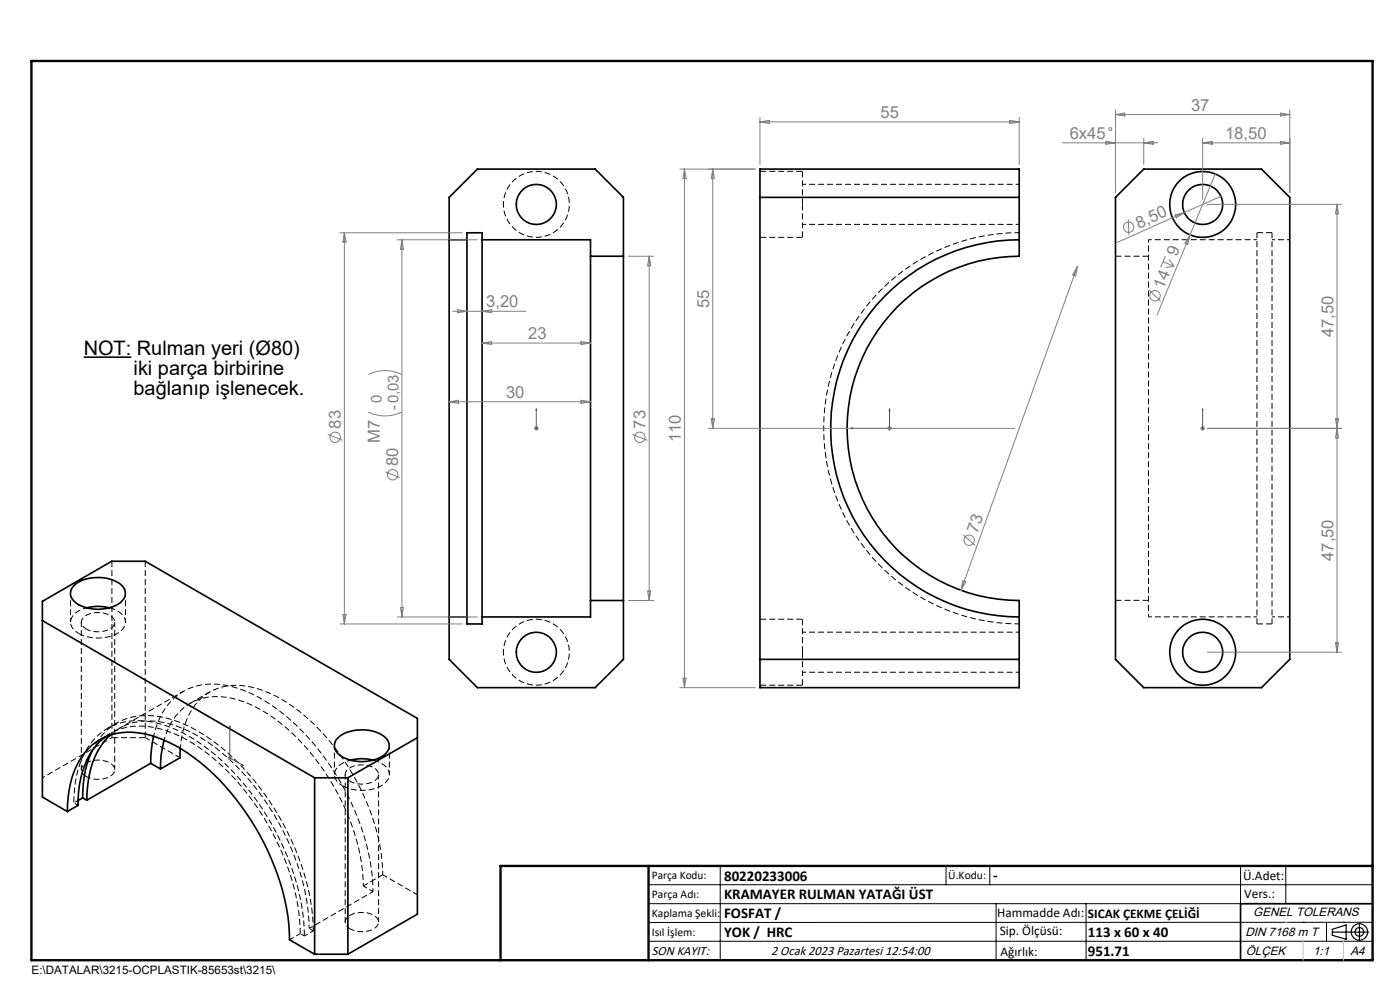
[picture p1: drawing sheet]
<svg xmlns="http://www.w3.org/2000/svg" width="297mm" height="210mm" viewBox="0 0 297 210" stroke-linecap="round" stroke-linejoin="round" font-family="sans-serif">
<path d="M17.3 132v31.3M216.2 132.3a41.5 41.5 0 0 1-41.5-41.5 41.5 41.5 0 0 1 41.5-41.5M30.8 156.5l7.4 4.2M44.5 146.8l-4.1 2.4M24.3 163.3v-31.3M73.2 164.3v31.3M77.1 187.9l4.1-2.3M80.3 195.6v-31.3M81.2 185.6l7.4 4.2" fill="none" stroke="#000" stroke-width=".21" stroke-dasharray="1.3 .6" stroke-dashoffset=".2" stroke-linecap="butt"/>
<g fill="none" stroke="#000" stroke-width=".21" stroke-dasharray="1.3 .6" stroke-linecap="butt">
<path d="M170.2 43.3v-7M170.2 50.3v-7M243.6 54.3h-7M269.8 49.3h-3.2M23.7 119v37.5M16.7 134.4a8.8 8.8 0 0 0 9-.6 2.3 2.3 0 0 0-.3-3.9l-1.1-.6-1.1-.4M170.2 138.3v-7M236.6 127.3h7M266.6 132.3h3.2M23.7 156.5h7.1M30.8 156.5v-37.5M170.2 145.3v-7"/>
<path d="M72.6 166.7a8.8 8.8 0 0 0 9.1-.6 2.3 2.3 0 0 0-.3-3.8l-1.1-.7-1.1-.4"/>
</g>
<path d="M170.2 36.3h-9M161.2 50.3h9M170.2 131.3h-9M161.2 145.3h9M15.7 170.3a19.9 19.9 0 0 1 4.5-13.7 13.1 13.1 0 0 1 13.2-3.2 34.8 34.8 0 0 1 16.1 10.3 56.2 56.2 0 0 1 14.9 31.6l.2 3.3" fill="none" stroke="#000" stroke-width=".21" stroke-dasharray="1.3 .6" stroke-dashoffset="-.1" stroke-linecap="butt"/>
<g fill="none" stroke="#000" stroke-width=".21" stroke-dasharray="1.3 .6" stroke-dashoffset=".5" stroke-linecap="butt">
<path d="M216.2 39.1h-46M170.2 47.6h46M18.4 128.9a4.5 4.5 0 0 0-3.4 2.5 2.58 2.58 0 0 0 1.7 3M216.2 134.1h-46M24.7 153.4l-1.9 1.1M170.2 142.6h46M16.6 170.8l-.9-.5M16.6 169.8l-.9 .5M74.3 161.2a4.5 4.5 0 0 0-3.3 2.5 2.58 2.58 0 0 0 1.6 3M64.6 198.6l1.9-1.1M64.6 198.6l-.9-.6M65.6 197a50.5 50.5 0 0 0-10.3-28.4 41.9 41.9 0 0 0-16.6-14.1 15.2 15.2 0 0 0-13.1-.2l-2.2 1.6"/>
<path d="M66.5 197.5l-.9-.5"/>
</g>
<g fill="none" stroke="#000" stroke-width=".35">
<path d="M161.2 35.9h55v18.5a36.5 36.5 0 0 0-36.5 36.5 36.5 36.5 0 0 0 36.5 36.5v18.5h-55zM95.3 50.9v80M95.3 50.9v-9l6-6h25l6 6v12.5M95.3 50.9h3.8M99.1 50.9v80M99.1 50.9v-1.5h3.2v1.5M102.3 50.9v80M102.3 50.9h23v3.5M125.3 54.4v73M125.3 54.4h7M132.3 54.4v73M161.2 41.9h55"/>
<path d="M216.2 50.9a40 40 0 0 0-40 40 40 40 0 0 0 40 40M236.6 41.9l6-6h25l6 6v98l-6 6h-25l-6-6zM9 131.6l57.7 33.4M15.5 124.4a7.9 7.9 0 0 1 7.4-1.7 4.2 4.2 0 0 1 3.7 2.8 3.2 3.2 0 0 1-2.6 3.2 8.5 8.5 0 0 1-8.3-1.2 2.13 2.13 0 0 1-.2-3.1zM18.3 128.9l2.3-.3 2.6 .3M95.3 130.9h3.8M99.1 130.9v1.5h3.2v-1.5M125.3 127.4v3.5h-23M125.3 127.4h7M132.3 127.4v12.5l-6 6h-25l-6-6v-9M161.2 139.9h55M19.4 159.4a22.5 22.5 0 0 0-1.9 9.9"/>
<path d="M22.4 156.3a15 15 0 0 0-5.5 10.1l-.4 4.4-2.2 1.3M23.4 155.9a16.3 16.3 0 0 0-4.8 10.8l-.2 3M32.6 156.2l-.5 2.7-.1 3M34.8 157l-.1 .5a21.1 21.1 0 0 0-.7 5.6M38.2 158.7v2.1l-4.2 2.3M71.5 156.7a8.3 8.3 0 0 1 8.8-1.2l.6 .3a2.47 2.47 0 0 1 1.7 2.2 2.47 2.47 0 0 1-1.5 2.4 8.6 8.6 0 0 1-9.4-.6 2.16 2.16 0 0 1-.2-3.1zM88.5 156.5l-14.7 8.5M14.3 172.1a19.6 19.6 0 0 1 3.7-12.5 12.3 12.3 0 0 1 12.6-4 32.7 32.7 0 0 1 15.8 9.7 54.2 54.2 0 0 1 14.9 30.9l.1 3.1 5.3 3.1M14.3 172.1l-5.3-3v-41.5l14.7-8.5h7.1l57.7 33.3v41.5l-14.7 8.5M17.5 169.3l-1 .5M17.5 169.3l.9 .4M32 161.9l-13.6 7.8"/>
<path d="M32 161.9l2 1.2M66.7 165h7.1M66.7 165v37.4M73.8 165v37.4M74.3 161.2l2.3-.3 2.6 .3M291.2 191.7h-28v12M66.7 202.4h7.1"/>
<circle cx="113.8" cy="43.4" r="4.2"/>
<circle cx="255.1" cy="43.4" r="7"/>
<circle cx="255.1" cy="43.4" r="4.3"/>
<circle cx="113.8" cy="138.4" r="4.2"/>
<circle cx="255.1" cy="138.4" r="7"/>
<circle cx="255.1" cy="138.4" r="4.3"/>
</g>
<path d="M106.8 43.3a7 7 0 0 1 10.2-6.2 7 7 0 0 1 .8 12 7 7 0 0 1-10.9-4.8l-.1-1M243.6 50.8v80M266.6 50.8h-23M269.8 50.8h3.8M106.8 138.3a7 7 0 0 1 10.2-6.2 7 7 0 0 1 .8 12 7 7 0 0 1-10.9-4.8l-.1-1M243.6 130.8h23M269.8 130.8h3.8M34.8 157a11.5 11.5 0 0 1 9.6-9.2 19.3 19.3 0 0 1 12.5 3.7 48.3 48.3 0 0 1 20.1 34.9l.1 1.5M79.1 189.1a50.5 50.5 0 0 0-10.2-28.4 41.9 41.9 0 0 0-16.7-14.1 15.2 15.2 0 0 0-13.1-.1 13.9 13.9 0 0 0-6.5 9.6" fill="none" stroke="#000" stroke-width=".21" stroke-dasharray="1.3 .6" stroke-dashoffset=".6" stroke-linecap="butt"/>
<path d="M266.6 132.3v-83M269.8 132.3v-83M19.4 159.4a12.5 12.5 0 0 1 14.5-7.4 32.2 32.2 0 0 1 16.2 9.4 56.1 56.1 0 0 1 16.2 32.8l.2 3.3M22.4 156.3a13.1 13.1 0 0 1 11.7-1.6 34.9 34.9 0 0 1 15.8 10.6 53.9 53.9 0 0 1 13.6 29.5l.2 3.2" fill="none" stroke="#000" stroke-width=".21" stroke-dasharray="1.3 .6" stroke-dashoffset=".1" stroke-linecap="butt"/>
<path d="M18.3 133.4a5.2 5.2 0 0 0 5.7-.6 1.63 1.63 0 0 0-1.2-2.5 5.1 5.1 0 0 0-5.2 .8 1.46 1.46 0 0 0 .7 2.3M23.5 155.6l-2.3 1.3M18.3 164.7a5.2 5.2 0 0 0 5.7-.6 1.63 1.63 0 0 0-1.2-2.5 5.1 5.1 0 0 0-5.2 .8 1.46 1.46 0 0 0 .7 2.3M74.3 165.7a5.2 5.2 0 0 0 5.7-.5 1.63 1.63 0 0 0-1.2-2.6 5.1 5.1 0 0 0-5.2 .8 1.46 1.46 0 0 0 .7 2.3M63.7 198l-2.2 1.3M74.3 197a5.2 5.2 0 0 0 5.7-.5 1.63 1.63 0 0 0-1.2-2.6 5.1 5.1 0 0 0-5.2 .8 1.46 1.46 0 0 0 .7 2.3" fill="none" stroke="#000" stroke-width=".21" stroke-dasharray="1.3 .6" stroke-dashoffset=".3" stroke-linecap="butt"/>
<path d="M15 125.9v6.1M26.6 132v-6.1M38.9 146.7l-13.6 7.8M70.9 158.2v6.1M82.6 164.3v-6.1M65.6 197l13.5-7.9M77.1 187.9l2 1.2M81.2 185.6a46.6 46.6 0 0 0-10.4-27.3 35.9 35.9 0 0 0-15-11.8 12.9 12.9 0 0 0-12.2 .9 14.4 14.4 0 0 0-5.3 10.4v.9" fill="none" stroke="#000" stroke-width=".21" stroke-dasharray="1.3 .6" stroke-dashoffset=".4" stroke-linecap="butt"/>
<path d="M9 165l14.7-8.5" fill="none" stroke="#000" stroke-width=".21" stroke-dasharray="1.3 .6" stroke-dashoffset=".7" stroke-linecap="butt"/>
<g fill="none" stroke="#808080" stroke-width=".21">
<path d="M144.2 35.9h16M145.2 35.9l.4 2h-.7zM145.2 35.9v110M151.2 35.9v55M151.2 35.9l.4 2h-.7zM161.2 24.9v10M161.2 25.9h55M161.2 25.9l2-.4v.7zM214.2 25.5l2 .4-2 .3zM216.2 24.9v10M225.4 30.3h20.2M234.6 30l2 .3-2 .3z"/>
<path d="M236.6 23.3v17.6M236.6 24.3h37M236.6 24.3l2-.3v.6zM242.6 29.3v5.6M242.6 30.3l2-.3v.6zM255.1 29.3v13.1M255.1 30.3h18.5M255.1 30.3l2-.3v.6zM257.8 36.9l-5.4 12.9M271.6 24l2 .3-2 .3zM271.6 30l2 .3-2 .3zM273.6 23.3v17.6"/>
<path d="M72.1 49.4h26M73.1 49.4v83M73.1 49.4l.3 2h-.7zM84.3 50.9h17M85.3 50.9v80M85.3 50.9l.3 2h-.7zM133.3 54.4h5.4M137.7 54.4v73M137.7 54.4l.3 2h-.6zM228.6 56.5l-24.7 68.7M228.6 56.5l-.4 2-.6-.2zM239.4 46.5l.1 3.4"/>
<path d="M246.7 55.5l2.4 1M247.2 54.3l-1 2.4M248 55l1.1 1.5M249.1 56.5l-1.8 .3M249.3 45.6l1.9-.5-1.6 1.1zM251.2 45.1l-14.2 6.3M252.4 49.8l-6.9 16.9M252.4 49.8l-.4 2-.6-.2zM256.1 43.3h28.5M259 41.7l-7.8 3.4M283.6 43.3v95.1M283.6 43.3l.4 2.1h-.7z"/>
<path d="M78.1 79.4a7.8 7.8 0 0 1 7.1 0M96.1 66h15.4M97.1 65.7l2 .3-2 .3zM102.3 72.8h23M102.3 72.8l2-.3v.6zM102.3 66l2-.3v.6zM123.3 72.5l2 .3-2 .3zM243.8 61.6l2.4 2.3M69.5 92.1l3.2 1.3M78.1 87.4a8.2 8.2 0 0 0 7.1 0M95.3 85.2h30M95.3 85.2l2-.3v.7z"/>
<path d="M113.3 90.9h1M113.4 90.5l.7 .7M113.8 90.4v1M114.1 90.5l-.7 .7M123.3 84.9l2 .3-2 .4zM134.2 92.1l3.1 1.3M150.2 90.9h65M150.9 88.9h.7l-.4 2zM188.3 90.5l.8 .7M188.7 90.4v1M189.1 90.5l-.8 .7M254.6 90.9h1"/>
<path d="M254.8 90.5l.7 .7M255.1 90.4v1M255.5 90.5l-.7 .7M256.1 90.9h28.5M283.3 88.9l.7 4h-.7l.7-4zM81.7 100.1l3.2 1.2M204.3 113.4l2.6 2.3M72.1 132.4h26M72.7 130.4h.7l-.3 2zM84.3 130.9h17M84.9 128.9h.7l-.3 2zM133.3 127.4h5.4"/>
<path d="M137.4 125.4h.6l-.3 2zM204.2 123.2l.7 .2-1 1.8zM256.1 138.4h28.5M283.3 136.4h.7l-.4 2zM144.2 145.9h16M144.9 143.9h.7l-.4 2zM48.3 160.8h1M48.4 160.4l.7 .7M48.8 160.2v1M49.1 160.4l-.7 .7"/>
<circle cx="235.5" cy="27.4" r=".32"/>
<circle cx="239.4" cy="48.2" r="1.1"/>
<circle cx="245" cy="62.7" r="1.12"/>
<circle cx="71.1" cy="92.7" r="1.11"/>
<circle cx="135.7" cy="92.7" r="1.11"/>
<circle cx="83.3" cy="100.7" r="1.12"/>
<circle cx="205.6" cy="114.6" r="1.1"/>
</g>
<path d="M17.8 75.8h10.1" fill="none" stroke="#000" stroke-width=".33"/>
<g fill="none" stroke="#000" stroke-width=".25">
<path d="M282.6 197.7h7.8M282.6 197.1l3-.9v3l-3-.8zM288.4 195.8v3.8M106.2 203.7h185"/>
<circle cx="288.4" cy="197.7" r="1.74"/>
<circle cx="288.4" cy="197.7" r=".93"/>
</g>
<g fill="none" stroke="#00f" stroke-width=".21">
<path d="M113.8 86.7v.4v-.4M113.8 90.8v.2zM113.8 90.9h.1M113.8 86.7v4.2M180.4 90.9l.4-.1v.2zM188.7 86.7l.1 .4h-.2zM188.7 86.7v4.2h-8.3M255.1 86.7v.4v-.4M255.1 90.8v.2zM255.1 90.9h.1M255.1 86.7v4.2M48.8 153.9v6.9l2.9 1.6"/>
<path d="M48.8 153.9v.4h-.1zM51.4 162.2l.3 .2-.3-.1z"/>
</g>
<g fill="none" stroke="#000" stroke-width=".21">
<path d="M137.6 187.7h153.6M137.6 191.7h153.6M137.6 199.7h153.6M152.8 183.7v20M200.7 183.7v4M210 183.7v4M211.3 191.7v12M230.4 191.7v12M263.2 183.7v20M272.8 183.7v8M276.4 195.6h.1M281.4 195.6v4.1"/>
<path d="M285 195.6h.1M291.2 195.6l-153.6 .1"/>
</g>
<path d="M6.7 12.9h284.5v190.8h-284.5zM137.6 183.7v20M291.2 183.7h-185v20" fill="none" stroke="#000" stroke-width=".5"/>
<path d="M276.4 199.7v4M285 199.7v4" fill="none" stroke="#c0c0c0" stroke-width=".21"/>
<path d="M272.8 195.6h.1" fill="none" stroke="#c0c0c0" stroke-width=".25"/>
<g fill="#00f">
<path d="M188.7 86.7l.1 .4h-.2zM180.4 90.9l.4-.1v.2z"/>
<path d="M113.8 86.7v.4zM113.8 90.8v.2z"/>
<path d="M51.4 162.2l.3 .2-.3-.1zM48.8 153.9v.4h-.1z"/>
<path d="M255.1 86.7v.4zM255.1 90.8v.2z"/>
</g>
<g font-size="4.2">
<text x="17.8" y="75.3">NOT: Rulman yeri (Ø80)</text>
<text x="28.3" y="83.8">bağlanıp işlenecek.</text>
<text x="28.3" y="79.5">iki parça birbirine</text>
</g>
<g font-size="3.5" fill="#808080">
<text x="252.7" y="23.5">37</text>
<text x="186.8" y="25.1">55</text>
<text x="227" y="29.5">6x45</text>
<text x="259.9" y="29.5">18,50</text>
<text x="241.6" y="48.5" transform="rotate(-24 241.6 48.5)">8,50</text>
<text x="249.7" y="54.6" transform="rotate(-68 249.7 54.6)">9</text>
<text x="103.2" y="65.2">3,20</text>
<text x="150.4" y="65.3" transform="rotate(-90 150.4 65.3)">55</text>
<text x="246.8" y="61.5" transform="rotate(-68 246.8 61.5)">14</text>
<text x="112.1" y="72">23</text>
<text x="282.9" y="71.5" transform="rotate(-90 282.9 71.5)">47,50</text>
<text x="107.4" y="84.4">30</text>
<text x="72.3" y="90.9" transform="rotate(-90 72.3 90.9)">83</text>
<text x="80.6" y="94" transform="rotate(-90 80.6 94)">M7</text>
<text x="136.9" y="90.9" transform="rotate(-90 136.9 90.9)">73</text>
<text x="144.4" y="93.8" transform="rotate(-90 144.4 93.8)">110</text>
<text x="84.5" y="98.9" transform="rotate(-90 84.5 98.9)">80</text>
<text x="207.3" y="113.3" transform="rotate(-70 207.3 113.3)">73</text>
<text x="282.9" y="119" transform="rotate(-90 282.9 119)">47,50</text>
</g>
<g font-size="3.2" fill="#808080">
<text x="81" y="85.6" transform="rotate(-90 81 85.6)">0</text>
<text x="84.5" y="87" transform="rotate(-90 84.5 87)">-0,03</text>
</g>
<g font-size="3.2">
<text x="153.6" y="186.8">80220233006</text>
<text x="153.6" y="190.8">KRAMAYER RULMAN YATAĞI ÜST</text>
<text x="210.7" y="186.6">-</text>
<text x="153.6" y="194.8">FOSFAT /</text>
<text x="153.6" y="198.8">YOK / HRC</text>
<text x="230.8" y="198.7">113 x 60 x 40</text>
<text x="230.8" y="202.8">951.71</text>
</g>
<g font-size="2.8">
<text x="263.7" y="186.7">Ü.Adet:</text>
<text x="263.9" y="190.5">Vers.:</text>
<text x="211.5" y="194.5">Hammadde Adı:</text>
<text x="230.8" y="194.7">SICAK ÇEKME ÇELİĞİ</text>
<text x="138.3" y="202.6">SON KAYIT:</text>
<text x="163.6" y="202.6">2 Ocak 2023 Pazartesi 12:54:00</text>
<text x="212.1" y="198.4">Sip. Ölçüsü:</text>
<text x="212.2" y="202.7">Ağırlık:</text>
</g>
<g font-size="2.6">
<text x="265.9" y="194.4">GENEL TOLERANS</text>
<text x="264.2" y="198.5">DIN 7168 m T</text>
<text x="264.3" y="202.6">ÖLÇEK</text>
<text x="278.5" y="202.6">1:1</text>
<text x="286.5" y="202.6">A4</text>
</g>
<g font-size="2.5">
<text x="138.3" y="186.4">Parça Kodu:</text>
<text x="138.3" y="190.5">Parça Adı:</text>
<text x="201.2" y="186.5">Ü.Kodu:</text>
<text x="138.3" y="194.5">Kaplama Şekli:</text>
<text x="138.3" y="198.6">Isıl İşlem:</text>
<text x="6.7" y="206.7">E:\DATALAR\3215-OCPLASTIK-85653st\3215\</text>
</g>
</svg>
